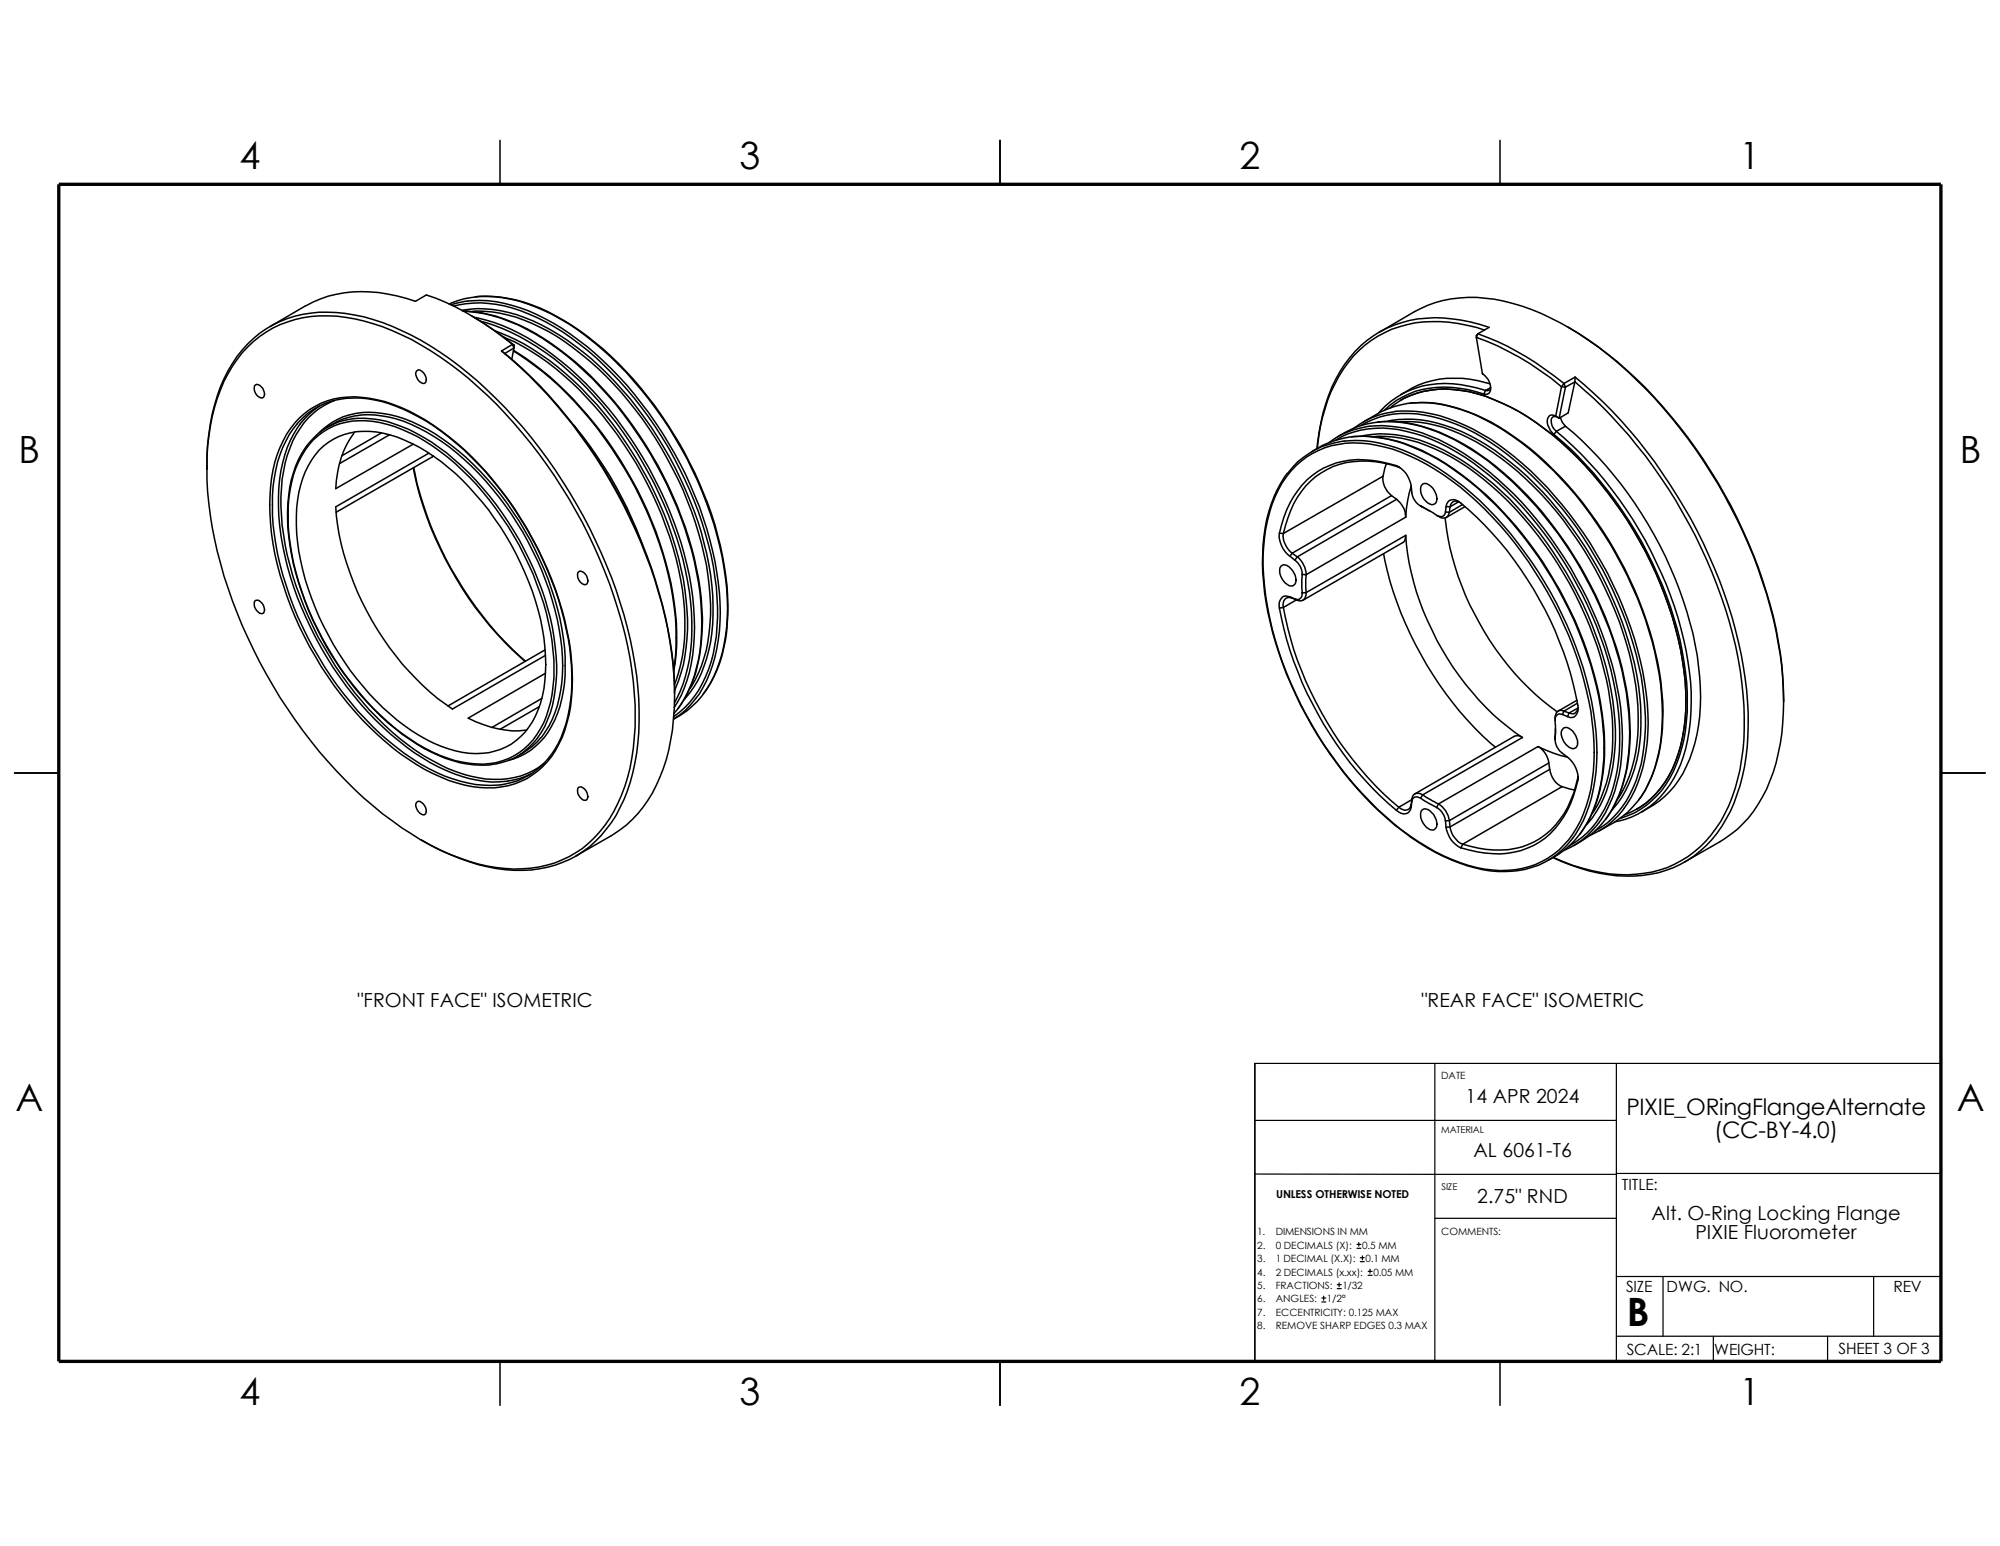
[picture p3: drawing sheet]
<svg xmlns="http://www.w3.org/2000/svg" width="279mm" height="216mm" viewBox="0 0 279 216" stroke-linecap="round" stroke-linejoin="round" font-family="sans-serif">
<g fill="none" stroke="#000" stroke-width=".17">
<path d="M175.3 156.5h50.5M200.4 148.5v41.6M225.8 148.5v41.6M271.1 148.5h-95.8v41.6M175.3 164h50.5M186.8 180h.6M186.8 179.4h.6M187.1 179.2v.5M189.6 174.3h.5M189.6 173.8h.5M189.8 173.5v.5M190 176.2h.6"/>
<path d="M190 175.6h.6M190.3 175.4v.5M191.1 178.1h.6M191.1 177.5h.6M191.4 177.2v.6M200.4 170.1h25.4M225.8 163.9h45.3M225.8 178.3h45.3M232.3 178.3v8.3M261.7 178.3v8.3M184.7 181.8h.5M184.7 181.3h.5"/>
<path d="M184.9 181v.6M225.8 186.6h45.3M239.4 186.6v3.5M255.3 186.6v3.5"/>
</g>
<g fill="none" stroke="#000" stroke-width=".21">
<path d="M69.8 19.6v6.1M139.7 19.6v6.1M209.5 19.6v6.1M34.6 48.4a15.4 15.4 0 0 1 13.7-4.1 32.8 32.8 0 0 1 14.5 6.5 64.9 64.9 0 0 1 17.6 20.5 65 65 0 0 1 8.1 23.9 35.5 35.5 0 0 1-1.2 14.6 17.1 17.1 0 0 1-6.9 9.3 16.5 16.5 0 0 1-12.3 1.8 34.2 34.2 0 0 1-13.3-6.3 62.8 62.8 0 0 1-15.7-17.2 66.3 66.3 0 0 1-9.9-27.1 34 34 0 0 1 1.2-14.7 19 19 0 0 1 4.2-7.2zM35.6 53.9a.46 .46 0 0 1 .7-.1 1.43 1.43 0 0 1 .5 1.7 .84 .84 0 0 1-1.1-.6l-.2-.5zM37.8 45.6l4.9-2.9a17.2 17.2 0 0 1 12.7-1.4l2.6 .8 1.6-.9a38.1 38.1 0 0 1 12 6.9M41.8 58.4a10.8 10.8 0 0 1 9.8-2.8 24 24 0 0 1 11.1 5.4 48.8 48.8 0 0 1 15.8 24.2 32.3 32.3 0 0 1 1 14.6 14.5 14.5 0 0 1-3.7 7.3 11 11 0 0 1-9.8 2.8 25.2 25.2 0 0 1-11.1-5.4 48.9 48.9 0 0 1-17-30 26.3 26.3 0 0 1 .8-11 12.7 12.7 0 0 1 3.1-5.1zM44.6 56.7a11.9 11.9 0 0 0-5.1 7.9 30 30 0 0 0 .6 14.4 48 48 0 0 0 16.7 25.3 22.8 22.8 0 0 0 12 4.9l2.1-.1a9.5 9.5 0 0 0 3.4-1.1M45.7 59.6a10.7 10.7 0 0 1 8.7-1.3 25.1 25.1 0 0 1 11.4 6.8 43.4 43.4 0 0 1 12.7 25.4 19.2 19.2 0 0 1-1.8 10.8 10.2 10.2 0 0 1-4.4 4.3M46.7 55.9a10.7 10.7 0 0 0-6.2 6.7 20.8 20.8 0 0 0-1.2 9.4 43.7 43.7 0 0 0 6.8 19.7 41.8 41.8 0 0 0 13.1 13.8 20.4 20.4 0 0 0 9.7 3.3 10.1 10.1 0 0 0 7.1-2.2M47.4 55.8a14.7 14.7 0 0 1 8.9 1.3 35.9 35.9 0 0 1 13.3 10.9 48.8 48.8 0 0 1 10 22.4 23.9 23.9 0 0 1-1.2 12.6 11.5 11.5 0 0 1-1.6 2.7M47.5 55.8a10.5 10.5 0 0 0-8 6.7 22.6 22.6 0 0 0-1.4 10.7 47.1 47.1 0 0 0 10.9 24.9 35.4 35.4 0 0 0 13.1 10.3 14.6 14.6 0 0 0 10.2 .7 10.3 10.3 0 0 0 4.5-3.4"/>
<path d="M58.2 51.9l.1-.2a.74 .74 0 0 1 1 .5 .89 .89 0 0 1 0 1.4 1.34 1.34 0 0 1-1.1-1.7zM62.7 42.5a14.2 14.2 0 0 1 9.8-.5 32.3 32.3 0 0 1 12.8 7.8 53.5 53.5 0 0 1 16 30.9 25.2 25.2 0 0 1-1.6 13.7 12.1 12.1 0 0 1-5.6 6 13.7 13.7 0 0 0 5.8-8.6 30.2 30.2 0 0 0 0-13.5 54.5 54.5 0 0 0-17.9-29.9 28.4 28.4 0 0 0-12.8-6.3 13.8 13.8 0 0 0-6.3 .4M63.4 42.8a16.1 16.1 0 0 1 10.5 1.1 36.5 36.5 0 0 1 12.7 9.4 54.7 54.7 0 0 1 13.1 25.8 29.9 29.9 0 0 1-.3 13.3 13.6 13.6 0 0 1-5.3 7.7M64.5 43.3a16.8 16.8 0 0 1 10 1.5 39.2 39.2 0 0 1 14.5 12.2 52.3 52.3 0 0 1 10.3 23.3 25.9 25.9 0 0 1-1.3 13.8 14.5 14.5 0 0 1-2.4 3.6M64.6 43.4a20.8 20.8 0 0 1 10.3 3.2 47.7 47.7 0 0 1 16.2 17 48.3 48.3 0 0 1 7 22.6 22.3 22.3 0 0 1-2.6 11.6l-.8 1.1M64.7 43.4a22.6 22.6 0 0 1 11.2 3.9 49.1 49.1 0 0 1 15.7 17.4 49.2 49.2 0 0 1 6.3 19.5 23.3 23.3 0 0 1-2.2 13.3l-1.6 2.2M65.9 44.1l.3 .2a50 50 0 0 1 5.6 3.9M66 43.5a19.9 19.9 0 0 1 10.7 2.8 46.4 46.4 0 0 1 17.3 19.2 46.3 46.3 0 0 1 5.2 17.6 21.5 21.5 0 0 1-2.6 12.7l-.2 .3M66.2 44.3a25.8 25.8 0 0 1 11.1 5.3 52.4 52.4 0 0 1 16.2 21.7 40 40 0 0 1 3.3 20.2 17.9 17.9 0 0 1-2.6 7.3M66.4 41.4a19.9 19.9 0 0 1 12.3 3.3 46.1 46.1 0 0 1 15.3 15.8 48 48 0 0 1 7.7 23.9 21.5 21.5 0 0 1-2.5 11.1l-.9 1.4M67.1 44.9a32.1 32.1 0 0 1 13.7 8.1 54.4 54.4 0 0 1 15.3 28.2 29.7 29.7 0 0 1-.3 13.2 16.1 16.1 0 0 1-1.6 3.7M69.1 46.2a34.5 34.5 0 0 1 13.2 9.2 51.7 51.7 0 0 1 13.4 26.9 27.1 27.1 0 0 1-.6 11.7l-.9 2.4"/>
<path d="M70.1 49a70.1 70.1 0 0 1 21.8 33.6 45.1 45.1 0 0 1 1.8 20.8 20.3 20.3 0 0 1-6.2 11.8l-2.1 1.5-5 2.8M70.1 49l.4 .4M70.2 47a35.8 35.8 0 0 1 12.9 9.8 51.9 51.9 0 0 1 12.2 25.5 26 26 0 0 1-1.1 13.3M70.5 49.4a67.9 67.9 0 0 1 18.5 24.9 56.8 56.8 0 0 1 5.2 22.5M71.6 48.1l-1.5 .9M71.6 48.1l.2 .5M71.6 48.1l.2 .1M71.7 49a46.2 46.2 0 0 1 14.6 15 49.7 49.7 0 0 1 8.1 23.7 27.4 27.4 0 0 1-.3 5.9M71.8 48.9a48.2 48.2 0 0 1 16.5 18.2 47.2 47.2 0 0 1 6.2 21.8 25.5 25.5 0 0 1-.4 5M71.8 48.6l-1.3 .8M71.8 48.6l-.3 1.6M71.8 48.2v.4"/>
<path d="M80.2 59.4a56.1 56.1 0 0 1 9.5 16.5M189.2 59.8a12.2 12.2 0 0 1 9.6-2.2 27.3 27.3 0 0 1 12.8 6.2 53.8 53.8 0 0 1 17.6 28.4 32.1 32.1 0 0 1 .3 15.1 14 14 0 0 1-5.7 8.5l-1.7 .9M190.1 59.4a12.8 12.8 0 0 1 9.9-1.2 27.6 27.6 0 0 1 11.7 6.2 53.7 53.7 0 0 1 17.2 28.6 29.9 29.9 0 0 1 0 14.8 13.3 13.3 0 0 1-6.1 8.3M190.5 58.9a15 15 0 0 1 6.5-2.6 19.6 19.6 0 0 1 11.9 3.1 45.7 45.7 0 0 1 15.2 15.3 50.3 50.3 0 0 1 8 22.3 23.3 23.3 0 0 1-2.2 13.3 13.9 13.9 0 0 1-6.5 5.7M192.4 58.9a19.1 19.1 0 0 1 11 2.5 43.5 43.5 0 0 1 14.7 13.7 52.1 52.1 0 0 1 9.5 23.8 26.5 26.5 0 0 1-1.5 12.5l-1 1.8-.7 1.1M192.7 46.4l4.9-2.9a17.8 17.8 0 0 1 13.7-1.1 40.9 40.9 0 0 1 17.3 10.6 70.8 70.8 0 0 1 19.5 35.1 46.2 46.2 0 0 1 1.1 9.9M193.9 58.8a15.8 15.8 0 0 1 9 1 36.8 36.8 0 0 1 14.7 11.4 52.1 52.1 0 0 1 11.3 24.5 26 26 0 0 1-.9 12.8 13.8 13.8 0 0 1-2.7 4.6M194.2 57a12 12 0 0 1 9.9-2.5 25.6 25.6 0 0 1 10.5 4.5 51 51 0 0 1 15.3 18.1 48.5 48.5 0 0 1 5.6 19.4v1.4M195.6 58.9a20 20 0 0 1 11.8 3.5 45.5 45.5 0 0 1 13.8 14.3 48.1 48.1 0 0 1 7.6 21.9 22 22 0 0 1-2.1 11.8l-.7 1.1M195.7 55.9a13.7 13.7 0 0 1 10.7-.9 30.5 30.5 0 0 1 11.7 6.7 54.3 54.3 0 0 1 16.9 30.5 28.1 28.1 0 0 1 .5 5.7M197.1 56.3a17.9 17.9 0 0 1 10 2 38.7 38.7 0 0 1 12 9.5 54.1 54.1 0 0 1 12.9 27.4 25.4 25.4 0 0 1-1.7 14.3l-.5 .9-.9 1.3M206.2 47.1a38.7 38.7 0 0 1 11.9 6.9"/>
<path d="M206.2 47.1l.9 5.1M206.5 46.6a40.9 40.9 0 0 1 12 7M206.5 46.6l1.5-.9a19.8 19.8 0 0 0-12.1-.7 15.3 15.3 0 0 0-9.8 9 27.3 27.3 0 0 0-2.1 8.7M206.5 46.6l-.3 .5M206.5 46.6l-.3 .3v.2M207.1 52.2a2.32 2.32 0 0 1 1.1 2.5 .64 .64 0 0 1-.9 .3M207.1 52.2l.1 .1M207.3 55a14.6 14.6 0 0 0-10.5 0 10.2 10.2 0 0 0-3.4 2.3M207.4 46.1a19.2 19.2 0 0 0-13-.1 15.7 15.7 0 0 0-8.5 8.7 25.9 25.9 0 0 0-1.9 8M207.5 54.5a15.6 15.6 0 0 0-9.7-.3 11.7 11.7 0 0 0-5.2 3.5M207.5 54.5l-.2 .5M208.2 53.6a14 14 0 0 0-12.5 1.5"/>
<path d="M208.2 54.1a.51 .51 0 0 1-.7 .4M208.2 54.1l-.7 .4M217.3 58.1a.72 .72 0 0 0-.7-.1 .72 .72 0 0 0-.4 .7 2.87 2.87 0 0 0 .9 2M217.3 58.1l.5 .3M217.6 58.3a.54 .54 0 0 0-.7-.1 .54 .54 0 0 0-.2 .6 1.76 1.76 0 0 0 .7 1.4M218 58.3l.3 .7 .4 .5M218.1 54l-.8 4.1M218.1 54l.6 .1M218.5 53.6l-.4 .4M218.5 53.6l.2 .5M218.7 59.5a55.1 55.1 0 0 1 18.4 32.1 28.2 28.2 0 0 1-1 14.4 13.3 13.3 0 0 1-6.8 7.4M218.7 59.5l-1.3 .7"/>
<path d="M218.7 54.1l-.9 4.3M219 45.6a57.6 57.6 0 0 1 17.9 17 68.9 68.9 0 0 1 11.5 26.9 46.6 46.6 0 0 1 .8 8.5M220 53.3a69.7 69.7 0 0 1 22.8 38.7 42.3 42.3 0 0 1 .3 15.5 19.5 19.5 0 0 1-6.4 11.5 15.1 15.1 0 0 1-10.6 3.1 25.7 25.7 0 0 1-9.1-2.4M220 53.3l-.9 4.4-1.3 .7M220 53.3h.1M220 53.3l-1.3 .8M220 52.7a67.2 67.2 0 0 1 16.2 19.8 63.8 63.8 0 0 1 7.9 25.5 31 31 0 0 1-2.4 15.3 15.3 15.3 0 0 1-15.9 9 26 26 0 0 1-8.8-2.5M220 52.7l-1.5 .9M220 52.7v.6M28.9 65.4a28.7 28.7 0 0 1 2.9-13.6 15.1 15.1 0 0 1 15.2-8.2 29.3 29.3 0 0 1 13.1 4.7 62.5 62.5 0 0 1 20.5 22.1 64 64 0 0 1 8.6 27.2 31.3 31.3 0 0 1-2 14.1 15.8 15.8 0 0 1-9.6 9.1 19.5 19.5 0 0 1-12.2-.5 30.3 30.3 0 0 1-6.6-3M42.8 62.3a16 16 0 0 0-2.6 9.6 37.4 37.4 0 0 0 4.7 17.1 39.4 39.4 0 0 0 13.4 14.9 17.1 17.1 0 0 0 10.3 2.9M42.9 62.2a9.5 9.5 0 0 1 9.1-3.7 21 21 0 0 1 10.4 4.8 43.4 43.4 0 0 1 15 25.7 22.8 22.8 0 0 1-.5 10.6 10.3 10.3 0 0 1-5.9 6.6l-2.3 .6"/>
<path d="M43.8 61.4a10.2 10.2 0 0 1 10.3-2.1 26.2 26.2 0 0 1 11.5 7.3 43.6 43.6 0 0 1 11.5 23 21.3 21.3 0 0 1-1.2 11.4 9.5 9.5 0 0 1-10.3 5.6 19.9 19.9 0 0 1-9.4-4.2 42.6 42.6 0 0 1-14.9-22.6 25.9 25.9 0 0 1-.3-13.4 12.8 12.8 0 0 1 2.8-5zM44.6 62.9a9.6 9.6 0 0 1 9.9-2.2 26.2 26.2 0 0 1 12 8.4 40.5 40.5 0 0 1 9.5 20 19.6 19.6 0 0 1-1.2 10.9 9 9 0 0 1-10.2 5.1 21.5 21.5 0 0 1-10.1-5.4 40.3 40.3 0 0 1-12.8-22.7 20.1 20.1 0 0 1 .9-11.1 11.8 11.8 0 0 1 2-3zM44.6 60.4a10.1 10.1 0 0 1 9.9-2.5 24 24 0 0 1 10.6 5.9 43.6 43.6 0 0 1 13.6 25.3 21.9 21.9 0 0 1-.8 10.5 9.9 9.9 0 0 1-6.9 6.6M49.5 60.3a13.6 13.6 0 0 0-2.6 7.9l10.8-6.2M53.3 60.5l-5.5 3.1M54.4 60.7l-6.9 4M57.7 65.3a49.2 49.2 0 0 0 15.7 27.1M57.8 65.3a49.2 49.2 0 0 0 15.6 27M59.9 63.3l-13 7.5a37.7 37.7 0 0 0 5.8 17.2 37 37 0 0 0 10.5 11l13-7.5M60.5 63.7l-13.6 7.8M80.7 80a.71 .71 0 0 1 1.2 .3l.1 .3a.84 .84 0 0 1-.1 1 1.26 1.26 0 0 1-1.2-1.6zM178.7 74.5a3.7 3.7 0 0 0 1.5 3.2"/>
<path d="M178.7 74.5h.6M178.9 79.1a.96 .96 0 0 1 1.4 .3l.3 .3a1.9 1.9 0 0 1 .3 1.8 .85 .85 0 0 1-1.3-.1 2.01 2.01 0 0 1-.7-2.3zM179.3 74.5a3.2 3.2 0 0 0 1.2 2.8M179.7 66.2a19.3 19.3 0 0 0-3.3 11.2 42.2 42.2 0 0 0 4 18.2 54.1 54.1 0 0 0 14.5 19.7 28.9 28.9 0 0 0 12.2 6.2 14.5 14.5 0 0 0 4.5 .1M179.8 66.2a11.7 11.7 0 0 1 10.8-4.6 24.8 24.8 0 0 1 12.7 5.5 51.3 51.3 0 0 1 14.9 18.7 46.5 46.5 0 0 1 4.9 19.3 20.7 20.7 0 0 1-3 11.4 11.2 11.2 0 0 1-8.4 5.1M180.2 77.7l.7 .5M180.5 77.3l-.3 .4M180.5 77.3l.7 .5M180.9 78.2a2.41 2.41 0 0 1 1 2M181 65.1a12 12 0 0 1 11.3-2.9 26.3 26.3 0 0 1 10.5 4.9 50.5 50.5 0 0 1 14.2 17.2 47.2 47.2 0 0 1 5.7 19.4 21.5 21.5 0 0 1-2.4 11.8 11.7 11.7 0 0 1-11.8 6 24.7 24.7 0 0 1-11.6-4.8 51.4 51.4 0 0 1-16.6-21.3 44.5 44.5 0 0 1-3.9-17.7 20 20 0 0 1 3.3-11.1zM181.2 77.8a3.4 3.4 0 0 1 1.3 2.5M181.2 77.8l-.3 .4"/>
<path d="M183.3 63.1a12.8 12.8 0 0 1 9.4-2 25 25 0 0 1 10.4 4.5 49.9 49.9 0 0 1 15.3 18.1 46.3 46.3 0 0 1 5.7 20.8 20.2 20.2 0 0 1-3 11.4 12 12 0 0 1-4.9 4.2M185.6 61.8a12.4 12.4 0 0 1 9.6-2.2 25.3 25.3 0 0 1 11.7 5.4 52.9 52.9 0 0 1 16.2 21.7 43.2 43.2 0 0 1 3.5 17.7 18.5 18.5 0 0 1-3.5 10.8 11 11 0 0 1-4.6 3.5M186.5 61.5a13.2 13.2 0 0 1 11.1-1 31 31 0 0 1 11.7 6.9 53.8 53.8 0 0 1 16.4 29.2 29.3 29.3 0 0 1-.7 14.4 12.7 12.7 0 0 1-5.8 7.2M186.9 61a13.6 13.6 0 0 1 11.6-1.5 33.4 33.4 0 0 1 13.9 8.9 54.5 54.5 0 0 1 14.8 28.3 29.4 29.4 0 0 1-.6 13.2 13.5 13.5 0 0 1-6.8 8.2M188.9 61a18.9 18.9 0 0 1 10.9 2.5 42.9 42.9 0 0 1 13.9 12.4 52.4 52.4 0 0 1 10.1 23.7 25.8 25.8 0 0 1-1.3 13.9l-.5 .9-1.2 2M190.3 60.9a16.6 16.6 0 0 1 10.2 1.4 38.6 38.6 0 0 1 13.6 10.9 50.7 50.7 0 0 1 11.4 26 24.5 24.5 0 0 1-1.5 12.3 14.5 14.5 0 0 1-2.3 3.6M192.1 61a19.6 19.6 0 0 1 10.6 2.8 45 45 0 0 1 15.7 16.3 46.1 46.1 0 0 1 6.9 21.9 20.2 20.2 0 0 1-2.7 11.3l-.2 .3M193.2 66.5a3 3 0 0 0 1.2 2.7M193.2 66.5l-13.9 8M193.3 77.3a49.7 49.7 0 0 0 14.9 26.5l.7 .6M193.7 64.8l-.5 1.7M194.4 69.2l.7 .5"/>
<path d="M194.4 69.2l-13.9 8.1M195.1 65a14.1 14.1 0 0 0-9.3 0 11.4 11.4 0 0 0-6.4 7.2l-.7 2.3M195.1 65a3.7 3.7 0 0 1 2 2.9M195.1 65l.3 .2M195.1 69.7a3.3 3.3 0 0 1 1.3 2.5M195.1 69.7l-13.9 8.1M195.4 65.2a12.7 12.7 0 0 0-10 .4 11.9 11.9 0 0 0-5.8 7.8l-.3 1.1M195.4 65.2l.2 .1M196.4 74.8a36.2 36.2 0 0 0 5 15.8 36.4 36.4 0 0 0 11.3 12.4M196.4 74.8l-.1 .3a.69 .69 0 0 1-.3 .7l-14 8M196.4 74.8l-13.9 8M196.4 72.2l-13.9 8.1"/>
<path d="M197.1 67.9a2.88 2.88 0 0 0 1.1 2.6l.3 .2M197.1 67.9a17.2 17.2 0 0 0-.7 4.3M198.4 70.6l.4 .2M198.5 70.7l1.9 1.1a.94 .94 0 0 0 1.4 .1l.1-.4M198.5 70.7l.3 .1M198.6 67.7a.74 .74 0 0 1 1.2 .1 2.17 2.17 0 0 1 .8 2.4 .82 .82 0 0 1-1.3-.1 1.94 1.94 0 0 1-.7-2.4zM198.8 70.8l.9 .5M201.9 72.3a40 40 0 0 0 14.6 26.3l1.1 .8M201.9 71.5h.6M202 70.7a1.02 1.02 0 0 1 .6-.9 1.02 1.02 0 0 1 1.2 .2 48.8 48.8 0 0 1 16.7 28.9 1.06 1.06 0 0 1-1.5 1.2M202 70.7l-.1 .8M202 70.7l.6 .1"/>
<path d="M202.5 71.5a.85 .85 0 0 1-.5 .8 .85 .85 0 0 1-1-.2l-.3-.1M202.6 70.8l-.1 .7M203.8 70.1l-1.2 .7M203.9 70.1a.83 .83 0 0 0-1.3 .7M204.3 70.4l-1.8 1.1M204.7 70.7l-2.6 1.6M217.1 60.7a54.5 54.5 0 0 1 17.9 30.2 31.2 31.2 0 0 1-.1 13.5 13.7 13.7 0 0 1-6.5 9.1l-2.1 .8M217.4 60.2a55 55 0 0 1 18.4 32.1 28.8 28.8 0 0 1-1 14.5 12.3 12.3 0 0 1-9.2 8M217.4 60.2l-.3 .5M35.6 84a.58 .58 0 0 1 .9 .1 1.15 1.15 0 0 1 .2 1.6 1.33 1.33 0 0 1-1.1-1.7zM75.4 98.7l-5.6 3.2M75.7 97.5l-7 4.1"/>
<path d="M76.2 90.8l-13.6 7.8M76.2 94l-10.8 6.3a14.4 14.4 0 0 0 8.2 1.7M178.7 84.9a49.7 49.7 0 0 0 16.4 28.3M179.3 84.8a48.8 48.8 0 0 0 16.1 27.9M179.3 84.8l-.6 .1M180.2 83.4a.96 .96 0 0 0-1.5 .7v.8M180.2 83.4l.7 .3M180.2 83.4l.3 .1M180.5 83.5a.89 .89 0 0 0-.9 .1 .89 .89 0 0 0-.4 .9l.1 .3M180.5 83.5l.7 .3M180.9 83.7l.3 .1M181.1 83.8l-1.8 1"/>
<path d="M181.9 80.2v2.6M181.9 82.8a.73 .73 0 0 1-.2 .8 .73 .73 0 0 1-.8 .1M181.9 80.2l.6 .1M182.5 80.3v2.5M182.5 82.8a.89 .89 0 0 1-.3 .9 .89 .89 0 0 1-1 .1M182.5 82.8h-.6M218.3 99.8a.73 .73 0 0 0-.8 .1 .73 .73 0 0 0-.2 .7v2a2.54 2.54 0 0 0 1 2.6l.7 .5M218.3 99.8l.7 .3M218.5 99.3a.84 .84 0 0 0-.9 .1 .84 .84 0 0 0-.3 .8v.3M218.5 99.3l.7 .3M218.5 99.3l-.2 .5M219.2 99.6l-.2 .5"/>
<path d="M220.3 97.8l-2.6 1.5M220.3 98.2l-1.8 1.1M220.4 98.8a.83 .83 0 0 1-1.2 .8M220.4 98.9l-1.2 .7M235.5 97.9a20.2 20.2 0 0 1-2.9 11.4 11.9 11.9 0 0 1-3.9 3.7M235.5 97.9a20.2 20.2 0 0 1-2.9 11.4 11 11 0 0 1-5.7 4.5M249.2 98a28.2 28.2 0 0 1-3 13.3 15.7 15.7 0 0 1-5.9 6.2l-4.9 2.9M2 107.9h6.2M58.2 112.1l.1-.1a.74 .74 0 0 1 1 .4 .89 .89 0 0 1 0 1.4 1.34 1.34 0 0 1-1.1-1.7zM80.7 110.1a.58 .58 0 0 1 1 .1 1.15 1.15 0 0 1 .2 1.6 1.33 1.33 0 0 1-1.2-1.7zM195.4 112.7l-.3 .5M197.1 112.7a1.02 1.02 0 0 1-.6 .9 1.02 1.02 0 0 1-1.1-.2l-.3-.2"/>
<path d="M197.1 112.4a.95 .95 0 0 1-.7 .7 .95 .95 0 0 1-1-.4M197.1 112.4v.3M197.2 111.7l-1.8 1M197.2 111.9l-.1 .8M197.2 111.6v.3M197.2 111.6l-.1 .8M198.5 111.5a.71 .71 0 0 0-.8-.2 .71 .71 0 0 0-.5 .6M198.5 111.5l2.2 1.3M198.6 113.2a.96 .96 0 0 1 1.4 .3l.4 .6a1.26 1.26 0 0 1-.1 1.8 1.98 1.98 0 0 1-1.8-2v-.5zM198.8 111l2.2 1.3M198.8 111a.9 .9 0 0 0-1-.2 .9 .9 0 0 0-.6 .8M198.8 111l-.3 .5"/>
<path d="M200.7 112.8a2.59 2.59 0 0 1 1.2 1.8M201 112.3a3.2 3.2 0 0 1 1.5 2.3M201 112.3l-.3 .5M201.9 114.6l.1 .9M202 115.5a3.7 3.7 0 0 0 2.1 2.9M202.5 114.6h-.6M202.5 114.6l.1 .9M202.6 115.5a3.2 3.2 0 0 0 1.7 2.4M202.6 115.5h-.6M204.3 117.9l-.2 .5M212.7 103a1.06 1.06 0 0 0-1.2-.2l-13.8 8.1M212.7 103l-13.9 8"/>
<path d="M214.8 104.3a19.4 19.4 0 0 0 4.2 1.4M214.8 104.3a3 3 0 0 1 1.6 2.3M214.8 104.3l-13.8 8M216.4 106.6l.1 .8M216.4 106.6l-13.9 8M216.5 107.4a3.1 3.1 0 0 0 1.7 2.5M216.5 107.4l-13.9 8.1M217.3 101.8v1.5M218.2 109.9l1.8 .4M218.2 109.9l-13.9 8M218.3 101.8a.74 .74 0 0 1 1.2 .1l.6 .8a1.51 1.51 0 0 1 0 1.7 1.16 1.16 0 0 1-1.4-.5l-.4-.6a1.33 1.33 0 0 1 0-1.5zM219 105.7a3.8 3.8 0 0 1 1.4 3.3"/>
<path d="M220.4 109a13.2 13.2 0 0 1-5.3 8.6 12 12 0 0 1-9.9 1.1l-1.1-.3M220.4 108.6a13.1 13.1 0 0 1-4.5 7.9 11.2 11.2 0 0 1-9.4 1.9l-2.2-.5M220.4 108.4v.6M271.1 107.9h6.2M69.8 190.1v6.2M139.7 190.1v6.2M209.5 190.1v6.2"/>
</g>
<path d="M8.2 25.7h262.9v164.4h-262.9z" fill="none" stroke="#000" stroke-width=".47"/>
<text font-size="5.5" x="227.3" y="185.2">B</text>
<g font-size="5.2">
<text x="33.4" y="23.7">4</text>
<text x="103.3" y="23.7">3</text>
<text x="173.1" y="23.7">2</text>
<text x="243" y="23.7">1</text>
<text x="2.6" y="64.7">B</text>
<text x="273.8" y="64.7">B</text>
<text x="2.2" y="155.2">A</text>
<text x="273.3" y="155.2">A</text>
<text x="33.4" y="196.2">4</text>
<text x="103.3" y="196.2">3</text>
<text x="173.1" y="196.2">2</text>
<text x="243" y="196.2">1</text>
</g>
<g font-size="3.2">
<text x="227.2" y="155.7">PIXIE_ORingFlangeAlternate</text>
<text x="239.5" y="158.9">(CC-BY-4.0)</text>
</g>
<g font-size="2.7">
<text x="50" y="140.7">&quot;FRONT FACE&quot; ISOMETRIC</text>
<text x="198.6" y="140.7">&quot;REAR FACE&quot; ISOMETRIC</text>
<text x="204.7" y="154">14 APR 2024</text>
<text x="205.8" y="161.6">AL 6061-T6</text>
<text x="206.4" y="167.9">2.75&quot; RND</text>
<text x="230.7" y="170.3">Alt. O-Ring Locking Flange</text>
<text x="236.9" y="173">PIXIE Fluorometer</text>
</g>
<g font-size="2.2">
<text x="226.6" y="166.1">TITLE:</text>
<text x="227.2" y="180.4">SIZE</text>
<text x="232.8" y="180.4">DWG. NO.</text>
<text x="264.5" y="180.5">REV</text>
<text x="227.2" y="189.2">SCALE: 2:1</text>
<text x="239.5" y="189.2">WEIGHT:</text>
<text x="256.8" y="189.1">SHEET 3 OF 3</text>
</g>
<text font-size="1.5" x="178.3" y="167.3">UNLESS OTHERWISE NOTED</text>
<g font-size="1.4">
<text x="201.3" y="150.6">DATE</text>
<text x="175.6" y="172.5">1.</text>
<text x="178.2" y="172.5">DIMENSIONS IN MM</text>
<text x="201.3" y="172.4">COMMENTS:</text>
<text x="175.6" y="178.1">4.</text>
<text x="175.6" y="174.4">2.</text>
<text x="175.6" y="176.2">3.</text>
<text x="178.2" y="178.1">2 DECIMALS (x.xx):</text>
<text x="178.2" y="174.4">0 DECIMALS (X):</text>
<text x="178.2" y="176.2">1 DECIMAL (X.X):</text>
<text x="190.3" y="174.4">0.5 MM</text>
<text x="190.8" y="176.2">0.1 MM</text>
<text x="191.9" y="178.1">0.05 MM</text>
<text x="175.6" y="180">5.</text>
<text x="175.6" y="183.8">7.</text>
<text x="175.6" y="181.9">6.</text>
<text x="175.6" y="185.6">8.</text>
<text x="178.2" y="183.8">ECCENTRICITY: 0.125 MAX</text>
<text x="178.2" y="185.6">REMOVE SHARP EDGES 0.3 MAX</text>
<text x="178.2" y="180">FRACTIONS:</text>
<text x="178.2" y="181.9">ANGLES:</text>
<text x="185.4" y="181.9">1/2°</text>
<text x="187.5" y="180">1/32</text>
</g>
<g font-size="1.3">
<text x="201.3" y="158.2">MATERIAL</text>
<text x="201.4" y="166.1">SIZE</text>
</g>
</svg>
